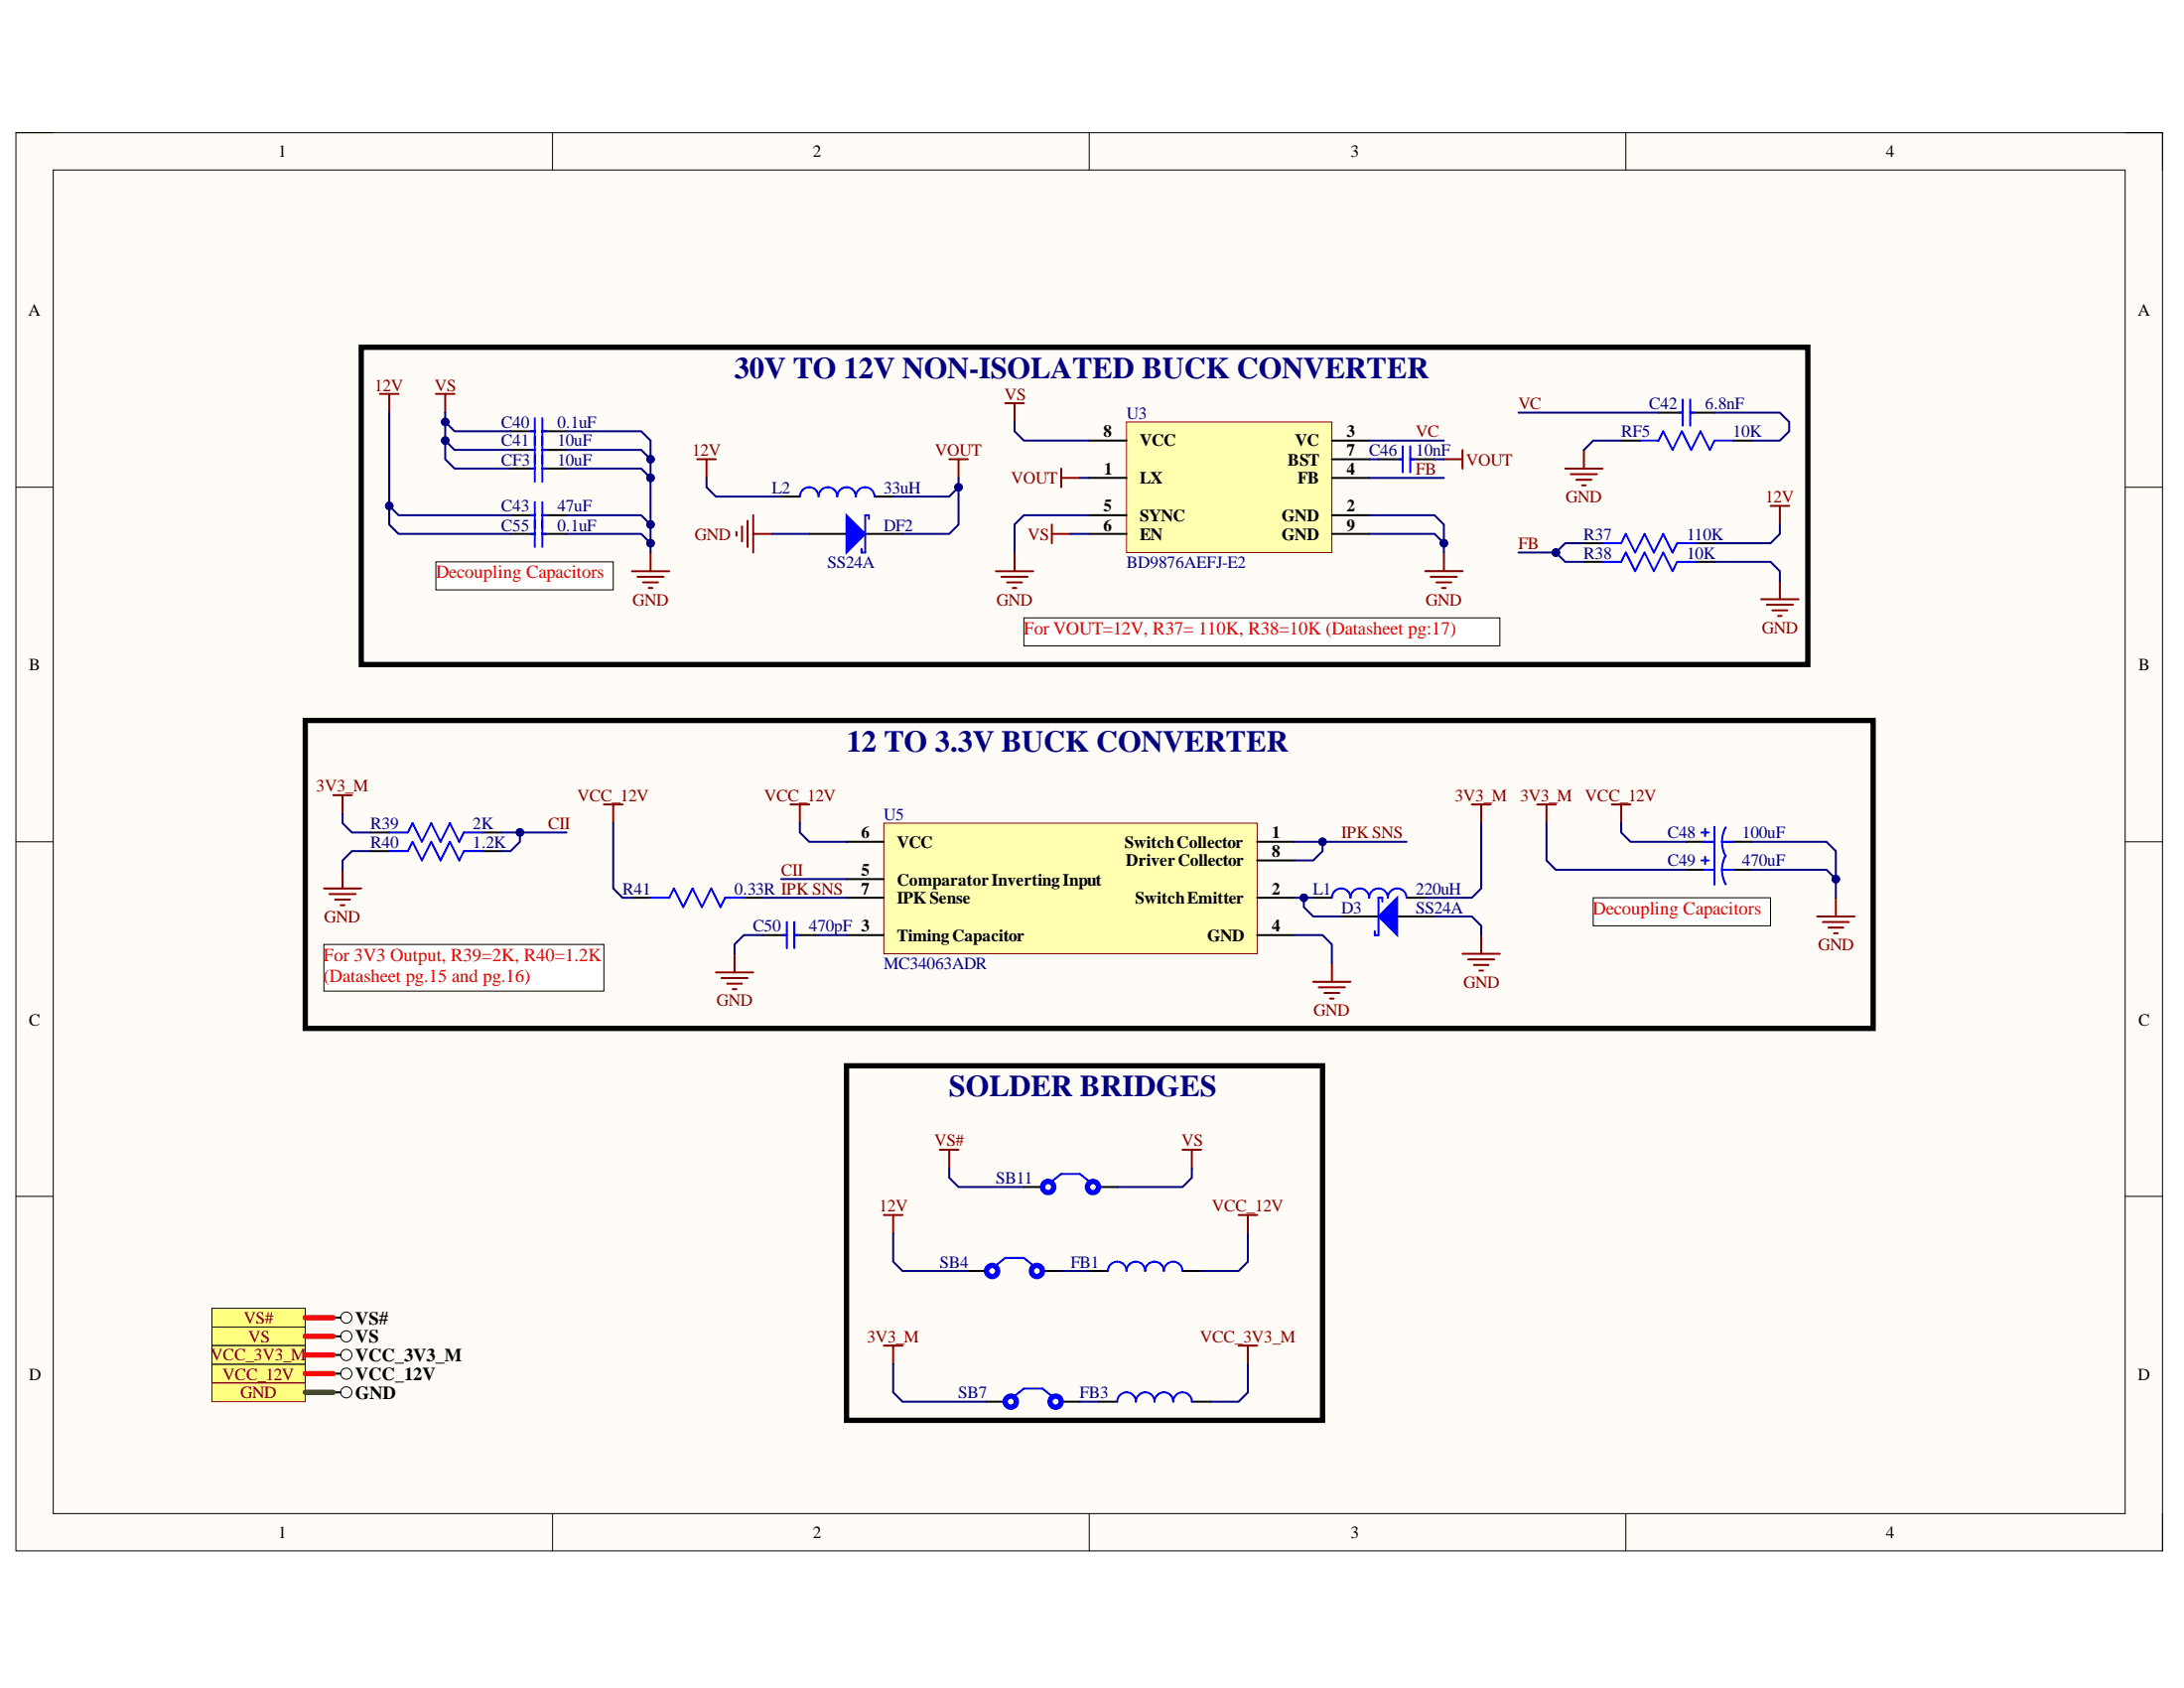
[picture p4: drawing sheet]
<svg xmlns="http://www.w3.org/2000/svg" width="279mm" height="216mm" viewBox="0 0 279 216" stroke-linecap="round" stroke-linejoin="round" font-family="sans-serif">
<path d="M2 17h274.6v181.4h-274.6z" fill-rule="evenodd" fill="#fffcf8"/>
<path d="M2 17h274.6v181.4h-274.6z" fill="none" stroke="#000" stroke-width=".13"/>
<path d="M6.8 21.7h265.1v171.9h-265.1z" fill-rule="evenodd" fill="#fffcf8"/>
<g fill="none" stroke="#000" stroke-width=".13">
<path d="M2 17h4.8M70.7 17v4.7M139.3 17v4.7M208 17v4.7M271.9 17h4.7v4.7M6.8 21.7h265.1v171.9h-265.1zM2 62.3h4.8M271.9 62.3h4.7M2 107.7h4.8M271.9 107.7h4.7M2 153h4.8M271.9 153h4.7"/>
<path d="M70.7 193.6v4.8M139.3 193.6v4.8M208 193.6v4.8M276.6 193.6v4.8"/>
</g>
<g fill="none" stroke="#800000" stroke-width=".25">
<path d="M48.6 50.4h2.4M49.8 50.4v2.4M55.8 50.4h2.4M57 50.4v2.4M89.2 58.7h2.4M90.4 58.7v2.4M121.4 58.7h2.4M122.6 58.7v2.4M80.8 73.1h4.8M81.6 73.8h3.3M82.3 74.5h1.9M83 75.2h.5"/>
<path d="M83.2 70.7v2.4M225.3 76.6h4.8M226 77.4h3.4M226.5 64.7h2.4M226.7 78.1h1.9M227.5 78.8h.4M227.7 64.7v2.4M227.7 74.3v2.3M101.1 102.9h2.4M102.3 102.9v2.4M188.3 102.9h2.4M189.5 102.9v2.4"/>
<path d="M196.7 102.9h2.3M197.8 102.9v2.4M206.2 102.9h2.4M207.4 102.9v2.4M232.5 117.2h4.7M233.2 117.9h3.3M233.9 118.6h1.9M234.6 119.4h.5M234.9 114.8v2.4M168 125.6h4.8M168.7 126.3h3.4M169.4 127h1.9"/>
<path d="M170.1 127.7h.5M170.4 123.2v2.4M113.1 155.4h2.4M114.3 155.4v2.4M120.2 147.1h2.4M121.4 147.1v2.3M151.3 147.1h2.4M152.5 147.1v2.3M158.4 155.4h2.4M159.6 155.4v2.4M113.1 172.1h2.4M114.3 172.1v2.4"/>
<path d="M158.4 172.1h2.4M159.6 172.1v2.4"/>
</g>
<g fill="none" stroke="#000" stroke-width=".25">
<path d="M65.3 65.9h3.1M69.4 65.9h3.1M171.6 117.2h4.8M178.7 117.2h4.8M215.8 107.7h2.3M215.8 111.2h2.3M221.7 107.7h2.4M221.7 111.2h2.4M131 151.8h2.4M140.5 151.8h2.4M123.8 162.6h2.4M126.2 179.3h2.4"/>
<path d="M133.4 162.6h2.4M135.8 179.3h2.4M139.3 162.6h2.4M140.5 179.3h2.4M151.3 162.6h2.4M152.5 179.3h2.4"/>
</g>
<g fill="none" stroke="#00f" stroke-width=".68">
<circle cx="134.1" cy="151.8" r=".72"/>
<circle cx="139.8" cy="151.8" r=".72"/>
<circle cx="126.9" cy="162.6" r=".72"/>
<circle cx="129.3" cy="179.3" r=".72"/>
<circle cx="132.7" cy="162.6" r=".72"/>
<circle cx="135" cy="179.3" r=".71"/>
</g>
<g fill="none" stroke="#00f" stroke-width=".25">
<path d="M67.9 65.9h.5M68.4 64.2v3.4M69.4 64.2v3.4M69.4 65.9h.5M217.7 106.5h.9M217.7 110.1h.9M217.9 107.7h1.4M217.9 111.2h1.4M218.1 106v1M218.1 109.6v.9M219.3 105.8v7.4M220.3 107.7l.2 1.1 .3 .7"/>
<path d="M220.3 111.2l.2 1.2 .3 .7M220.3 107.7h1.4M220.3 111.2h1.4M220.8 105.8l-.3 .7-.2 1.2M220.8 109.4l-.3 .7-.2 1.1M134.6 151.1l1.2-.9h2.3l1.2 .9M127.4 161.8l1.2-.9h2.4l1.2 .9M129.8 178.6l1.2-1h2.4l1.2 1M141.7 162.6a1.19 1.19 0 0 1 1.2-1.2 1.19 1.19 0 0 1 1.2 1.2 1.19 1.19 0 0 1 1.2-1.2 1.19 1.19 0 0 1 1.2 1.2 1.2 1.2 0 0 1 1.2-1.2 1.2 1.2 0 0 1 1.2 1.2 1.19 1.19 0 0 1 1.2-1.2 1.19 1.19 0 0 1 1.2 1.2M142.9 179.3a1.19 1.19 0 0 1 1.2-1.2 1.19 1.19 0 0 1 1.2 1.2 1.21 1.21 0 0 1 1.2-1.2 1.19 1.19 0 0 1 1.2 1.2 1.21 1.21 0 0 1 1.2-1.2 1.18 1.18 0 0 1 1.2 1.2 1.21 1.21 0 0 1 1.2-1.2 1.18 1.18 0 0 1 1.2 1.2"/>
</g>
<path d="M178.7 114.8v4.8l-2.3-2.4z" fill="#00f"/>
<path d="M49.8 108.9h2.4l.6-1.2 1.2 2.4 1.2-2.4 1.2 2.4 1.2-2.4 1.1 2.4 .6-1.2h2.4M83.2 114.8h2.4l.6-1.2 1.2 2.4 1.2-2.4 1.2 2.4 1.2-2.4 1.2 2.4 .6-1.2h2.4M100.2 119.6h.5M100.7 117.9v3.4M101.6 119.6h.5M101.6 117.9v3.4M170.4 114.8a1.19 1.19 0 0 1 1.2-1.2 1.19 1.19 0 0 1 1.2 1.2 1.19 1.19 0 0 1 1.2-1.2 1.19 1.19 0 0 1 1.2 1.2 1.19 1.19 0 0 1 1.2-1.2 1.19 1.19 0 0 1 1.1 1.2 1.2 1.2 0 0 1 1.2-1.2 1.2 1.2 0 0 1 1.2 1.2M176.8 115.3v-.5h-.4v4.8h-.5v-.5M178.7 114.8v4.8l-2.3-2.4z" fill="none" stroke="#00f" stroke-width=".25"/>
<path d="M47.4 108.9h2.4M61.7 108.9h2.4M80.8 114.8h2.4M95.2 114.8h2.4M97.6 119.6h3.1M101.6 119.6h3.1M168 114.8h2.4M179.9 114.8h2.4" fill="none" stroke="#000" stroke-width=".25"/>
<g fill="none" stroke="#800000" stroke-width=".25">
<path d="M41.4 113.6h4.8M42.2 114.4h3.3M42.9 115.1h1.9M43.6 115.8h.5M43.8 111.2v2.4M77.3 102.9h2.3M78.4 102.9v2.4M189.5 119.6v2.4M91.6 124.4h4.8M92.3 125.1h3.3M93 125.8h1.9M93.7 126.5h.5"/>
<path d="M94 122v2.4M187.1 122h4.8M187.8 122.7h3.4M188.5 123.4h1.9M189.2 124.1h.5"/>
</g>
<path d="M113.1 105.3h47.7v16.7h-47.7z" fill-rule="evenodd" fill="#ffffb0"/>
<path d="M113.1 105.3h47.7v16.7h-47.7z" fill="none" stroke="#800000" stroke-width=".13"/>
<path d="M47.4 106.5h2.4M61.7 106.5h2.4M108.3 107.7h4.8M108.3 114.8h4.8M108.3 119.6h4.8M108.3 112.4h4.8M160.8 107.7h4.8M160.8 114.8h4.8M160.8 119.6h4.8M160.8 110.1h4.8" fill="none" stroke="#000" stroke-width=".25"/>
<path d="M49.8 106.5h2.4l.6-1.2 1.2 2.4 1.2-2.4 1.2 2.4 1.2-2.4 1.1 2.4 .6-1.2h2.4" fill="none" stroke="#00f" stroke-width=".25"/>
<path d="M42.6 101.7h2.4M43.8 101.7v2.4" fill="none" stroke="#800000" stroke-width=".25"/>
<path d="M27.1 169.7h11.9v2.4h-11.9z" fill-rule="evenodd" fill="#ffff80"/>
<g fill="none" stroke="#000" stroke-width=".13">
<path d="M27.1 169.7h11.9v2.4h-11.9z"/>
<circle cx="44.3" cy="170.9" r=".72"/>
</g>
<path d="M42.6 170.9h1" fill="none" stroke="#000" stroke-width=".25"/>
<path d="M27.1 172.1h12v2.4h-12z" fill-rule="evenodd" fill="#ffff80"/>
<g fill="none" stroke="#000" stroke-width=".13">
<path d="M27.1 172.1h12v2.4h-12z"/>
<circle cx="44.3" cy="173.3" r=".72"/>
</g>
<path d="M42.6 173.3h1" fill="none" stroke="#000" stroke-width=".25"/>
<path d="M27.1 174.5h12v2.4h-12z" fill-rule="evenodd" fill="#ffff80"/>
<g fill="none" stroke="#000" stroke-width=".13">
<path d="M27.1 174.5h12v2.4h-12z"/>
<circle cx="44.3" cy="175.7" r=".72"/>
</g>
<path d="M42.6 175.7h1" fill="none" stroke="#000" stroke-width=".25"/>
<path d="M27.1 176.9h12v2.4h-12z" fill-rule="evenodd" fill="#ffff80"/>
<path d="M27.1 176.9h12v2.4h-12z" fill="none" stroke="#800000" stroke-width=".13"/>
<circle cx="44.3" cy="178.1" r=".72" fill="none" stroke="#000" stroke-width=".13"/>
<path d="M42.6 178.1h1" fill="none" stroke="#000" stroke-width=".25"/>
<path d="M27.1 167.3h11.9v2.4h-11.9z" fill-rule="evenodd" fill="#ffff80"/>
<g fill="none" stroke="#000" stroke-width=".13">
<path d="M27.1 167.3h11.9v2.4h-11.9z"/>
<circle cx="44.3" cy="168.5" r=".72"/>
</g>
<path d="M42.6 168.5h1" fill="none" stroke="#000" stroke-width=".25"/>
<path d="M46.2 44.4h185.1v40.6h-185.1zM39.1 92.2h200.5v39.3h-200.5z" fill="none" stroke="#000" stroke-width=".68"/>
<path d="M131 79h60.9v3.6h-60.9z" fill-rule="evenodd" fill="#fff"/>
<path d="M131 79h60.9v3.6h-60.9z" fill="none" stroke="#000" stroke-width=".13"/>
<path d="M144.1 54h26.3v16.7h-26.3z" fill-rule="evenodd" fill="#ffffb0"/>
<path d="M144.1 54h26.3v16.7h-26.3z" fill="none" stroke="#800000" stroke-width=".13"/>
<path d="M139.3 56.4h4.8M170.4 56.4h4.8M170.4 58.7h4.8M103.5 68.3h4.8M110.7 68.3h4.8M139.3 61.1h4.8M139.3 65.9h4.8M139.3 68.3h4.8M170.4 61.1h4.8M170.4 65.9h4.8M170.4 68.3h4.8" fill="none" stroke="#000" stroke-width=".25"/>
<g fill="none" stroke="#800000" stroke-width=".25">
<path d="M128.6 51.6h2.4M129.8 51.6v2.4M135.8 59.9v2.4M127.4 73.1h4.8M128.1 73.8h3.4M128.8 74.5h1.9M129.6 75.2h.4M129.8 70.7v2.4M134.6 67.1v2.4M134.6 68.3h2.4M135.8 61.1h2.3M182.3 73.1h4.8"/>
<path d="M183 73.8h3.4M183.8 74.5h1.9M184.5 75.2h.4M184.7 70.7v2.4"/>
</g>
<path d="M108.3 65.9l2.4 2.4-2.4 2.4z" fill="#00f"/>
<g fill="none" stroke="#00f" stroke-width=".25">
<path d="M67.9 57.5h.5M67.9 59.9h.5M68.4 55.9v5.7M69.4 55.9v5.7M69.4 57.5h.5M69.4 59.9h.5M179 58.7h.5M179.5 57.1v3.3M180.4 57.1v3.3M180.4 58.7h.5M209.8 56.4h2.4l.6-1.2 1.2 2.4 1.2-2.4 1.2 2.4 1.1-2.4 1.2 2.4 .6-1.2h2.4M214.8 52.8h.5"/>
<path d="M215.3 51.1v3.3M216.2 51.1v3.3M216.2 52.8h.5M108.3 65.9l2.4 2.4-2.4 2.4zM111.2 66.4v-.5h-.5v4.8h-.5v-.5M205 71.9h2.4l.6-1.2 1.2 2.4 1.2-2.4 1.2 2.4 1.2-2.4 1.2 2.4 .6-1.2h2.3M205 69.5h2.4l.6-1.2 1.2 2.4 1.2-2.4 1.2 2.4 1.2-2.4 1.2 2.4 .6-1.2h2.3"/>
</g>
<path d="M184.7 58.7h2.4M187.1 57.6v2.3M200.2 59.9h4.8M202.6 57.6v2.3M94.2 68v.5M94.9 67.3v1.9M95.6 66.6v3.4M96.4 65.9v4.8M96.4 68.3h2.3M200.9 60.7h3.4M201.7 61.4h1.9M202.4 62.1h.5" fill="none" stroke="#800000" stroke-width=".25"/>
<g fill="none" stroke="#000" stroke-width=".25">
<path d="M65.3 57.5h3.1M65.3 59.9h3.1M69.4 57.5h3.1M69.4 59.9h3.1M176.4 58.7h3.1M180.4 58.7h3.1M207.4 56.4h2.4M212.2 52.8h3.1M216.2 52.8h3.1M221.7 56.4h2.4M202.6 71.9h2.4M202.6 69.5h2.4"/>
<path d="M216.9 71.9h2.4M216.9 69.5h2.4"/>
</g>
<path d="M55.8 71.9h22.6v3.5h-22.6z" fill-rule="evenodd" fill="#fff"/>
<path d="M55.8 71.9h22.6v3.5h-22.6z" fill="none" stroke="#000" stroke-width=".13"/>
<path d="M203.8 114.8h22.7v3.6h-22.7z" fill-rule="evenodd" fill="#fff"/>
<path d="M203.8 114.8h22.7v3.6h-22.7z" fill="none" stroke="#000" stroke-width=".13"/>
<path d="M41.4 120.8h35.9v6h-35.9z" fill-rule="evenodd" fill="#fff"/>
<path d="M41.4 120.8h35.9v6h-35.9z" fill="none" stroke="#000" stroke-width=".13"/>
<path d="M108.3 136.3h60.9v45.4h-60.9z" fill="none" stroke="#000" stroke-width=".68"/>
<path d="M65.3 55.2h3.1M69.4 55.2h3.1M65.3 68.3h3.1M69.4 68.3h3.1M99.9 63.5h2.4M111.9 63.5h2.4" fill="none" stroke="#000" stroke-width=".25"/>
<path d="M67.9 55.2h.5M68.4 53.5v3.3M69.4 53.5v3.3M69.4 55.2h.5M67.9 68.3h.5M68.4 66.6v3.4M69.4 66.6v3.4M69.4 68.3h.5M102.3 63.5a1.19 1.19 0 0 1 1.2-1.2 1.19 1.19 0 0 1 1.2 1.2 1.2 1.2 0 0 1 1.2-1.2 1.2 1.2 0 0 1 1.2 1.2 1.19 1.19 0 0 1 1.2-1.2 1.19 1.19 0 0 1 1.2 1.2 1.19 1.19 0 0 1 1.2-1.2 1.19 1.19 0 0 1 1.2 1.2" fill="none" stroke="#00f" stroke-width=".25"/>
<path d="M49.8 52.8v14.3l1.2 1.2h14.3M197.8 105.3v4.8l1.2 1.1h16.8" fill="none" stroke="#000080" stroke-width=".25"/>
<circle cx="49.8" cy="64.7" r=".48" fill="#000080"/>
<circle cx="49.8" cy="64.7" r=".48" fill="none" stroke="#000080" stroke-width=".13"/>
<path d="M49.8 64.7l1.2 1.2h14.3" fill="none" stroke="#000080" stroke-width=".25"/>
<circle cx="49.8" cy="64.7" r=".48" fill="#000080"/>
<circle cx="49.8" cy="64.7" r=".48" fill="none" stroke="#000080" stroke-width=".13"/>
<path d="M57 52.8v3.6l1.2 1.1h7.1" fill="none" stroke="#000080" stroke-width=".25"/>
<circle cx="57" cy="56.4" r=".48" fill="#000080"/>
<circle cx="57" cy="56.4" r=".48" fill="none" stroke="#000080" stroke-width=".13"/>
<circle cx="57" cy="54" r=".48" fill="#000080"/>
<circle cx="57" cy="54" r=".48" fill="none" stroke="#000080" stroke-width=".13"/>
<path d="M57 54l1.2 1.2h7.1" fill="none" stroke="#000080" stroke-width=".25"/>
<circle cx="57" cy="54" r=".48" fill="#000080"/>
<circle cx="57" cy="54" r=".48" fill="none" stroke="#000080" stroke-width=".13"/>
<path d="M72.5 68.3h9.5l1.2 1.2M207.4 105.3v1.2l1.2 1.2h7.2" fill="none" stroke="#000080" stroke-width=".25"/>
<path d="M39.1 178.1h3.5" fill="none" stroke="#274e13" stroke-width=".68"/>
<path d="M39 170.9h3.6M39 168.5h3.6M39.1 175.7h3.5M39.1 173.3h3.5" fill="none" stroke="#f00" stroke-width=".68"/>
<circle cx="83.2" cy="69.5" r=".48" fill="#000080"/>
<circle cx="83.2" cy="69.5" r=".48" fill="none" stroke="#000080" stroke-width=".13"/>
<path d="M72.5 65.9h9.5l1.2 1.2" fill="none" stroke="#000080" stroke-width=".25"/>
<circle cx="83.2" cy="67.1" r=".48" fill="#000080"/>
<circle cx="83.2" cy="67.1" r=".48" fill="none" stroke="#000080" stroke-width=".13"/>
<path d="M72.5 57.5h9.5l1.2 1.2" fill="none" stroke="#000080" stroke-width=".25"/>
<circle cx="83.2" cy="58.7" r=".48" fill="#000080"/>
<circle cx="83.2" cy="58.7" r=".48" fill="none" stroke="#000080" stroke-width=".13"/>
<path d="M72.5 55.2h9.5l1.2 1.2v14.3" fill="none" stroke="#000080" stroke-width=".25"/>
<circle cx="83.2" cy="69.5" r=".48" fill="#000080"/>
<circle cx="83.2" cy="69.5" r=".48" fill="none" stroke="#000080" stroke-width=".13"/>
<circle cx="83.2" cy="67.1" r=".48" fill="#000080"/>
<circle cx="83.2" cy="67.1" r=".48" fill="none" stroke="#000080" stroke-width=".13"/>
<circle cx="83.2" cy="61.1" r=".48" fill="#000080"/>
<circle cx="83.2" cy="61.1" r=".48" fill="none" stroke="#000080" stroke-width=".13"/>
<circle cx="83.2" cy="58.7" r=".48" fill="#000080"/>
<circle cx="83.2" cy="58.7" r=".48" fill="none" stroke="#000080" stroke-width=".13"/>
<path d="M224.1 111.2h9.6l1.2 1.2" fill="none" stroke="#000080" stroke-width=".25"/>
<circle cx="234.9" cy="112.4" r=".48" fill="#000080"/>
<circle cx="234.9" cy="112.4" r=".48" fill="none" stroke="#000080" stroke-width=".13"/>
<path d="M224.1 107.7h9.6l1.2 1.2v5.9" fill="none" stroke="#000080" stroke-width=".25"/>
<circle cx="234.9" cy="112.4" r=".48" fill="#000080"/>
<circle cx="234.9" cy="112.4" r=".48" fill="none" stroke="#000080" stroke-width=".13"/>
<path d="M78.4 105.3v8.3l1.2 1.2h1.2M97.6 119.6h-2.4l-1.2 1.2v1.2M97.6 114.8h10.7M99.9 112.4h8.4M102.3 105.3v1.2l1.2 1.2h4.8M104.7 119.6h3.6M165.6 119.6h3.6l1.2 1.2v2.4M169.2 107.7v1.2l-1.2 1.2h-2.4" fill="none" stroke="#000080" stroke-width=".25"/>
<circle cx="169.2" cy="107.7" r=".48" fill="#000080"/>
<circle cx="169.2" cy="107.7" r=".48" fill="none" stroke="#000080" stroke-width=".13"/>
<path d="M166.8 114.8v1.2l1.2 1.2h3.6" fill="none" stroke="#000080" stroke-width=".25"/>
<circle cx="166.8" cy="114.8" r=".48" fill="#000080"/>
<circle cx="166.8" cy="114.8" r=".48" fill="none" stroke="#000080" stroke-width=".13"/>
<path d="M194.3 70.7h4.7l1.2 1.2h2.4M183.5 117.2h4.8l1.2 1.2v1.2M189.5 105.3v8.3l-1.2 1.2h-6" fill="none" stroke="#000080" stroke-width=".25"/>
<circle cx="199" cy="70.7" r=".48" fill="#000080"/>
<circle cx="199" cy="70.7" r=".48" fill="none" stroke="#000080" stroke-width=".13"/>
<path d="M202.6 69.5h-2.4l-1.2 1.2" fill="none" stroke="#000080" stroke-width=".25"/>
<circle cx="199" cy="70.7" r=".48" fill="#000080"/>
<circle cx="199" cy="70.7" r=".48" fill="none" stroke="#000080" stroke-width=".13"/>
<path d="M122.6 61.1v1.2l-1.2 1.2h-7.1" fill="none" stroke="#000080" stroke-width=".25"/>
<circle cx="122.6" cy="62.3" r=".48" fill="#000080"/>
<circle cx="122.6" cy="62.3" r=".48" fill="none" stroke="#000080" stroke-width=".13"/>
<path d="M66.5 106.5v1.2l-1.2 1.2h-1.2" fill="none" stroke="#000080" stroke-width=".25"/>
<circle cx="66.5" cy="106.5" r=".48" fill="#000080"/>
<circle cx="66.5" cy="106.5" r=".48" fill="none" stroke="#000080" stroke-width=".13"/>
<path d="M129.8 54v1.2l1.2 1.2h8.3M90.4 61.1v1.2l1.2 1.2h8.3M137 68.3h2.3M139.3 65.9h-8.3l-1.2 1.2v3.6M175.2 65.9h8.3l1.2 1.2v2.4l-1.2-1.2h-8.3M219.3 71.9h7.2l1.2 1.2v1.2M227.7 67.1v1.2l-1.2 1.2h-7.2M43.8 104.1v1.2l1.2 1.2h2.4M47.4 108.9h-2.4l-1.2 1.2v1.1" fill="none" stroke="#000080" stroke-width=".25"/>
<circle cx="184.7" cy="69.5" r=".48" fill="#000080"/>
<circle cx="184.7" cy="69.5" r=".48" fill="none" stroke="#000080" stroke-width=".13"/>
<path d="M184.7 69.5v1.2" fill="none" stroke="#000080" stroke-width=".25"/>
<circle cx="184.7" cy="69.5" r=".48" fill="#000080"/>
<circle cx="184.7" cy="69.5" r=".48" fill="none" stroke="#000080" stroke-width=".13"/>
<path d="M122.6 62.3v4.8l-1.2 1.2h-5.9M138.1 61.1h1.2" fill="none" stroke="#000080" stroke-width=".25"/>
<circle cx="122.6" cy="62.3" r=".48" fill="#000080"/>
<circle cx="122.6" cy="62.3" r=".48" fill="none" stroke="#000080" stroke-width=".13"/>
<path d="M57 56.4v2.3l1.2 1.2h7.1M175.2 56.4h9.5M175.2 58.7h1.2M183.5 58.7h1.2M194.3 52.8h17.9M207.4 56.4h-3.6l-1.2 1.2M219.3 52.8h8.4l1.2 1.2v1.2l-1.2 1.2h-3.6M98.7 68.3h4.8M175.2 61.1h9.5" fill="none" stroke="#000080" stroke-width=".25"/>
<circle cx="57" cy="56.4" r=".48" fill="#000080"/>
<circle cx="57" cy="56.4" r=".48" fill="none" stroke="#000080" stroke-width=".13"/>
<path d="M72.5 59.9h9.5l1.2 1.2" fill="none" stroke="#000080" stroke-width=".25"/>
<circle cx="83.2" cy="61.1" r=".48" fill="#000080"/>
<circle cx="83.2" cy="61.1" r=".48" fill="none" stroke="#000080" stroke-width=".13"/>
<path d="M64.1 106.5h8.4" fill="none" stroke="#000080" stroke-width=".25"/>
<circle cx="66.5" cy="106.5" r=".48" fill="#000080"/>
<circle cx="66.5" cy="106.5" r=".48" fill="none" stroke="#000080" stroke-width=".13"/>
<path d="M165.6 107.7h14.3" fill="none" stroke="#000080" stroke-width=".25"/>
<circle cx="169.2" cy="107.7" r=".48" fill="#000080"/>
<circle cx="169.2" cy="107.7" r=".48" fill="none" stroke="#000080" stroke-width=".13"/>
<path d="M165.6 114.8h2.4M114.3 157.8v3.6l1.2 1.2h8.3M121.4 149.4v1.2l1.2 1.2h8.4M152.5 149.4v1.2l-1.2 1.2h-8.4M159.6 157.8v3.6l-1.2 1.2h-4.7M114.3 174.5v3.6l1.2 1.2h10.7M135.8 162.6h3.5M138.2 179.3h2.3M159.6 174.5v3.6l-1.1 1.2h-3.6" fill="none" stroke="#000080" stroke-width=".25"/>
<circle cx="166.8" cy="114.8" r=".48" fill="#000080"/>
<circle cx="166.8" cy="114.8" r=".48" fill="none" stroke="#000080" stroke-width=".13"/>
<g font-size="3.9" fill="#000080">
<text x="93.9" y="48.4">30V TO 12V NON-ISOLATED BUCK CONVERTER</text>
<text x="108.3" y="96.1">12 TO 3.3V BUCK CONVERTER</text>
<text x="121.4" y="140.3">SOLDER BRIDGES</text>
</g>
<g font-size="2.4" fill="#f00">
<text x="55.8" y="74">Decoupling Capacitors</text>
<text x="131" y="81.2">For VOUT=12V, R37= 110K, R38=10K (Datasheet pg:17)</text>
<text x="203.8" y="117">Decoupling Capacitors</text>
<text x="41.4" y="123">For 3V3 Output, R39=2K, R40=1.2K</text>
<text x="41.4" y="125.6">(Datasheet pg.15 and pg.16)</text>
</g>
<g font-size="2.4">
<text x="45.5" y="171.8">VS</text>
<text x="45.5" y="169.4">VS#</text>
<text x="45.5" y="174.1">VCC_3V3_M</text>
<text x="45.5" y="176.5">VCC_12V</text>
<text x="45.5" y="178.9">GND</text>
</g>
<g font-size="2.2">
<text x="35.6" y="20.1">1</text>
<text x="104" y="20.1">2</text>
<text x="172.8" y="20.1">3</text>
<text x="241.3" y="20.1">4</text>
<text x="3.6" y="40.4">A</text>
<text x="273.5" y="40.4">A</text>
<text x="141.2" y="55.9">8</text>
<text x="145.8" y="57.1">VCC</text>
<text x="164.7" y="59.5">BST</text>
<text x="165.7" y="57.1">VC</text>
<text x="172.3" y="55.9">3</text>
<text x="172.3" y="58.3">7</text>
<text x="141.2" y="65.4">5</text>
<text x="141.3" y="60.7">1</text>
<text x="145.8" y="61.9">LX</text>
<text x="166" y="61.9">FB</text>
<text x="172.3" y="65.4">2</text>
<text x="172.3" y="60.7">4</text>
<text x="141.2" y="67.9">6</text>
<text x="145.8" y="66.6">SYNC</text>
<text x="145.8" y="69.1">EN</text>
<text x="164" y="66.6">GND</text>
<text x="164" y="69.1">GND</text>
<text x="172.3" y="67.9">9</text>
<text x="3.7" y="85.7">B</text>
<text x="273.6" y="85.7">B</text>
<text x="110.2" y="107.2">6</text>
<text x="162.7" y="107.2">1</text>
<text x="110.2" y="112">5</text>
<text x="114.7" y="113.2">ComparatorInvertingInput</text>
<text x="114.7" y="108.4">VCC</text>
<text x="143.9" y="108.4">SwitchCollector</text>
<text x="144" y="110.8">Driver Collector</text>
<text x="162.7" y="109.6">8</text>
<text x="110.2" y="114.4">7</text>
<text x="114.7" y="115.6">IPK Sense</text>
<text x="145.2" y="115.6">SwitchEmitter</text>
<text x="162.7" y="114.4">2</text>
<text x="162.7" y="119.2">4</text>
<text x="114.7" y="120.3">TimingCapacitor</text>
<text x="154.4" y="120.3">GND</text>
<text x="3.7" y="131.1">C</text>
<text x="273.6" y="131.1">C</text>
<text x="3.7" y="176.5">D</text>
<text x="273.5" y="176.5">D</text>
<text x="35.6" y="196.8">1</text>
<text x="104" y="196.8">2</text>
<text x="172.8" y="196.8">3</text>
<text x="241.3" y="196.8">4</text>
</g>
<g font-size="2.2" fill="#800000">
<text x="47.9" y="50">12V</text>
<text x="55.6" y="50">VS</text>
<text x="128.5" y="51.2">VS</text>
<text x="194.2" y="52.4">VC</text>
<text x="88.5" y="58.3">12V</text>
<text x="119.6" y="58.3">VOUT</text>
<text x="181.1" y="55.9">VC</text>
<text x="187.6" y="59.5">VOUT</text>
<text x="129.3" y="61.9">VOUT</text>
<text x="181.1" y="60.7">FB</text>
<text x="200.3" y="64.3">GND</text>
<text x="225.8" y="64.3">12V</text>
<text x="88.9" y="69.1">GND</text>
<text x="131.5" y="69.1">VS</text>
<text x="194.2" y="70.3">FB</text>
<text x="80.9" y="77.4">GND</text>
<text x="127.5" y="77.4">GND</text>
<text x="182.4" y="77.4">GND</text>
<text x="225.4" y="81">GND</text>
<text x="40.5" y="101.3">3V3_M</text>
<text x="70.1" y="106.1">CII</text>
<text x="73.8" y="102.4">VCC_12V</text>
<text x="97.7" y="102.4">VCC_12V</text>
<text x="171.6" y="107.2">IPK SNS</text>
<text x="186.1" y="102.4">3V3_M</text>
<text x="194.5" y="102.4">3V3_M</text>
<text x="202.8" y="102.4">VCC_12V</text>
<text x="99.9" y="112">CII</text>
<text x="41.5" y="118">GND</text>
<text x="232.6" y="121.5">GND</text>
<text x="91.7" y="128.7">GND</text>
<text x="168" y="129.9">GND</text>
<text x="187.2" y="126.3">GND</text>
<text x="119.5" y="146.6">VS#</text>
<text x="151.1" y="146.6">VS</text>
<text x="112.5" y="155">12V</text>
<text x="155" y="155">VCC_12V</text>
<text x="31.2" y="169.3">VS#</text>
<text x="31.8" y="171.7">VS</text>
<text x="110.9" y="171.7">3V3_M</text>
<text x="153.5" y="171.7">VCC_3V3_M</text>
<text x="27" y="174">VCC_3V3_M</text>
<text x="28.5" y="176.5">VCC_12V</text>
<text x="30.8" y="178.9">GND</text>
</g>
<g font-size="2.2" fill="#000080">
<text x="144.1" y="53.5">U3</text>
<text x="211" y="52.4">C42</text>
<text x="218.1" y="52.4">6.8nF</text>
<text x="64.1" y="57.1">C41</text>
<text x="64.1" y="59.5">CF3</text>
<text x="64.1" y="54.7">C40</text>
<text x="71.3" y="57.1">10uF</text>
<text x="71.3" y="59.5">10uF</text>
<text x="71.3" y="54.7">0.1uF</text>
<text x="175.1" y="58.3">C46</text>
<text x="181.1" y="58.3">10nF</text>
<text x="207.4" y="55.9">RF5</text>
<text x="221.7" y="55.9">10K</text>
<text x="64.1" y="65.4">C43</text>
<text x="71.3" y="65.4">47uF</text>
<text x="98.8" y="63.1">L2</text>
<text x="113" y="63.1">33uH</text>
<text x="64.1" y="67.9">C55</text>
<text x="71.3" y="67.9">0.1uF</text>
<text x="113" y="67.9">DF2</text>
<text x="202.6" y="71.4">R38</text>
<text x="202.6" y="69.1">R37</text>
<text x="215.8" y="71.4">10K</text>
<text x="215.8" y="69.1">110K</text>
<text x="105.9" y="72.6">SS24A</text>
<text x="144.1" y="72.6">BD9876AEFJ-E2</text>
<text x="47.4" y="106.1">R39</text>
<text x="60.5" y="106.1">2K</text>
<text x="113" y="104.9">U5</text>
<text x="213.3" y="107.2">C48</text>
<text x="222.9" y="107.2">100uF</text>
<text x="47.4" y="108.4">R40</text>
<text x="60.5" y="108.4">1.2K</text>
<text x="213.3" y="110.8">C49</text>
<text x="222.9" y="110.8">470uF</text>
<text x="79.7" y="114.4">R41</text>
<text x="93.9" y="114.4">0.33R IPK SNS</text>
<text x="96.3" y="119.2">C50</text>
<text x="103.5" y="119.2">470pF 3</text>
<text x="168" y="114.4">L1</text>
<text x="171.6" y="116.8">D3</text>
<text x="181.1" y="116.8">SS24A</text>
<text x="181.1" y="114.4">220uH</text>
<text x="113" y="124">MC34063ADR</text>
<text x="127.4" y="151.4">SB11</text>
<text x="120.2" y="162.1">SB4</text>
<text x="137" y="162.1">FB1</text>
<text x="122.6" y="178.9">SB7</text>
<text x="138.1" y="178.9">FB3</text>
</g>
</svg>
